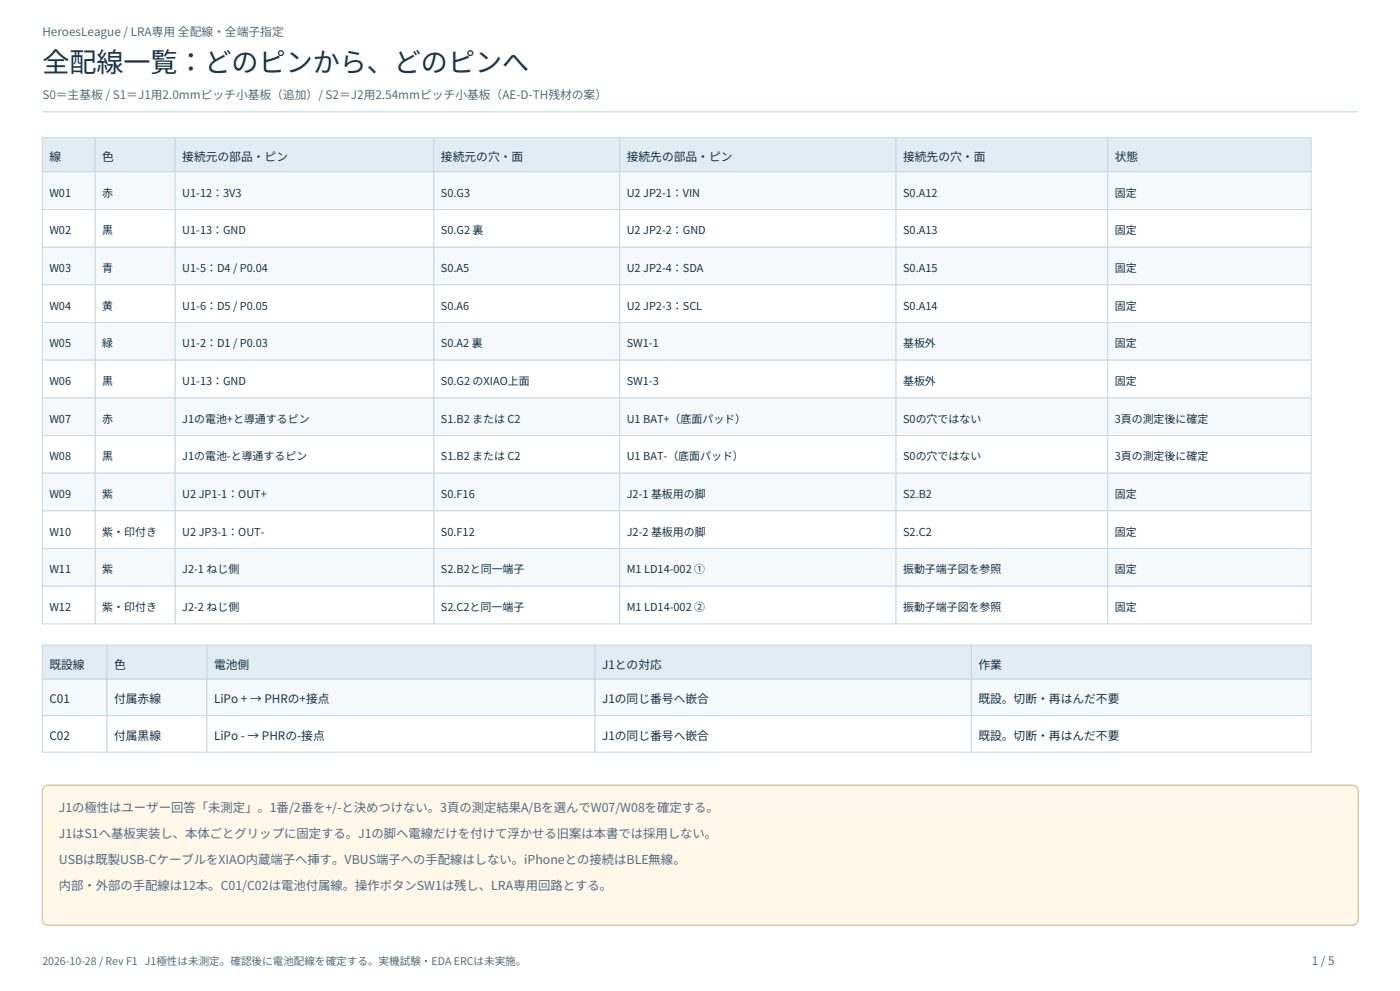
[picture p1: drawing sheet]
<svg xmlns="http://www.w3.org/2000/svg" width="420mm" height="297mm" viewBox="0 0 420 297" stroke-linecap="round" stroke-linejoin="round" font-family="sans-serif">
<path d="M12.7 33.5h394.6" fill="none" stroke="#c9d8e2" stroke-width=".35"/>
<g fill="#e1ecf3" stroke="#c9d8e2" stroke-width=".3">
<path d="M12.7 41.3h15.9v10.2h-15.9z" fill-rule="evenodd"/>
<path d="M28.6 41.3h24v10.2h-24z" fill-rule="evenodd"/>
<path d="M52.6 41.3h77.6v10.2h-77.6z" fill-rule="evenodd"/>
<path d="M130.2 41.3h55.7v10.2h-55.7z" fill-rule="evenodd"/>
<path d="M185.9 41.3h82.9v10.2h-82.9z" fill-rule="evenodd"/>
<path d="M268.8 41.3h63.5v10.2h-63.5z" fill-rule="evenodd"/>
<path d="M332.3 41.3h61v10.2h-61z" fill-rule="evenodd"/>
</g>
<g fill="#f6f9fb" stroke="#c9d8e2" stroke-width=".3">
<path d="M12.7 51.5h15.9v11.3h-15.9z" fill-rule="evenodd"/>
<path d="M28.6 51.5h24v11.3h-24z" fill-rule="evenodd"/>
<path d="M52.6 51.5h77.6v11.3h-77.6z" fill-rule="evenodd"/>
<path d="M130.2 51.5h55.7v11.3h-55.7z" fill-rule="evenodd"/>
<path d="M185.9 51.5h82.9v11.3h-82.9z" fill-rule="evenodd"/>
<path d="M268.8 51.5h63.5v11.3h-63.5z" fill-rule="evenodd"/>
<path d="M332.3 51.5h61v11.3h-61z" fill-rule="evenodd"/>
</g>
<g fill="#fff" stroke="#c9d8e2" stroke-width=".3">
<path d="M12.7 62.8h15.9v11.3h-15.9z" fill-rule="evenodd"/>
<path d="M28.6 62.8h24v11.3h-24z" fill-rule="evenodd"/>
<path d="M52.6 62.8h77.6v11.3h-77.6z" fill-rule="evenodd"/>
<path d="M130.2 62.8h55.7v11.3h-55.7z" fill-rule="evenodd"/>
<path d="M185.9 62.8h82.9v11.3h-82.9z" fill-rule="evenodd"/>
<path d="M268.8 62.8h63.5v11.3h-63.5z" fill-rule="evenodd"/>
<path d="M332.3 62.8h61v11.3h-61z" fill-rule="evenodd"/>
</g>
<g fill="#f6f9fb" stroke="#c9d8e2" stroke-width=".3">
<path d="M12.7 74.1h15.9v11.3h-15.9z" fill-rule="evenodd"/>
<path d="M28.6 74.1h24v11.3h-24z" fill-rule="evenodd"/>
<path d="M52.6 74.1h77.6v11.3h-77.6z" fill-rule="evenodd"/>
<path d="M130.2 74.1h55.7v11.3h-55.7z" fill-rule="evenodd"/>
<path d="M185.9 74.1h82.9v11.3h-82.9z" fill-rule="evenodd"/>
<path d="M268.8 74.1h63.5v11.3h-63.5z" fill-rule="evenodd"/>
<path d="M332.3 74.1h61v11.3h-61z" fill-rule="evenodd"/>
</g>
<g fill="#fff" stroke="#c9d8e2" stroke-width=".3">
<path d="M12.7 85.4h15.9v11.3h-15.9z" fill-rule="evenodd"/>
<path d="M28.6 85.4h24v11.3h-24z" fill-rule="evenodd"/>
<path d="M52.6 85.4h77.6v11.3h-77.6z" fill-rule="evenodd"/>
<path d="M130.2 85.4h55.7v11.3h-55.7z" fill-rule="evenodd"/>
<path d="M185.9 85.4h82.9v11.3h-82.9z" fill-rule="evenodd"/>
<path d="M268.8 85.4h63.5v11.3h-63.5z" fill-rule="evenodd"/>
<path d="M332.3 85.4h61v11.3h-61z" fill-rule="evenodd"/>
</g>
<g fill="#f6f9fb" stroke="#c9d8e2" stroke-width=".3">
<path d="M12.7 96.7h15.9v11.2h-15.9z" fill-rule="evenodd"/>
<path d="M28.6 96.7h24v11.2h-24z" fill-rule="evenodd"/>
<path d="M52.6 96.7h77.6v11.2h-77.6z" fill-rule="evenodd"/>
<path d="M130.2 96.7h55.7v11.2h-55.7z" fill-rule="evenodd"/>
<path d="M185.9 96.7h82.9v11.2h-82.9z" fill-rule="evenodd"/>
<path d="M268.8 96.7h63.5v11.2h-63.5z" fill-rule="evenodd"/>
<path d="M332.3 96.7h61v11.2h-61z" fill-rule="evenodd"/>
</g>
<g fill="#fff" stroke="#c9d8e2" stroke-width=".3">
<path d="M12.7 107.9h15.9v11.3h-15.9z" fill-rule="evenodd"/>
<path d="M28.6 107.9h24v11.3h-24z" fill-rule="evenodd"/>
<path d="M52.6 107.9h77.6v11.3h-77.6z" fill-rule="evenodd"/>
<path d="M130.2 107.9h55.7v11.3h-55.7z" fill-rule="evenodd"/>
<path d="M185.9 107.9h82.9v11.3h-82.9z" fill-rule="evenodd"/>
<path d="M268.8 107.9h63.5v11.3h-63.5z" fill-rule="evenodd"/>
<path d="M332.3 107.9h61v11.3h-61z" fill-rule="evenodd"/>
</g>
<g fill="#f6f9fb" stroke="#c9d8e2" stroke-width=".3">
<path d="M12.7 119.2h15.9v11.3h-15.9z" fill-rule="evenodd"/>
<path d="M28.6 119.2h24v11.3h-24z" fill-rule="evenodd"/>
<path d="M52.6 119.2h77.6v11.3h-77.6z" fill-rule="evenodd"/>
<path d="M130.2 119.2h55.7v11.3h-55.7z" fill-rule="evenodd"/>
<path d="M185.9 119.2h82.9v11.3h-82.9z" fill-rule="evenodd"/>
<path d="M268.8 119.2h63.5v11.3h-63.5z" fill-rule="evenodd"/>
<path d="M332.3 119.2h61v11.3h-61z" fill-rule="evenodd"/>
</g>
<g fill="#fff" stroke="#c9d8e2" stroke-width=".3">
<path d="M12.7 130.5h15.9v11.3h-15.9z" fill-rule="evenodd"/>
<path d="M28.6 130.5h24v11.3h-24z" fill-rule="evenodd"/>
<path d="M52.6 130.5h77.6v11.3h-77.6z" fill-rule="evenodd"/>
<path d="M130.2 130.5h55.7v11.3h-55.7z" fill-rule="evenodd"/>
<path d="M185.9 130.5h82.9v11.3h-82.9z" fill-rule="evenodd"/>
<path d="M268.8 130.5h63.5v11.3h-63.5z" fill-rule="evenodd"/>
<path d="M332.3 130.5h61v11.3h-61z" fill-rule="evenodd"/>
</g>
<g fill="#f6f9fb" stroke="#c9d8e2" stroke-width=".3">
<path d="M12.7 141.8h15.9v11.3h-15.9z" fill-rule="evenodd"/>
<path d="M28.6 141.8h24v11.3h-24z" fill-rule="evenodd"/>
<path d="M52.6 141.8h77.6v11.3h-77.6z" fill-rule="evenodd"/>
<path d="M130.2 141.8h55.7v11.3h-55.7z" fill-rule="evenodd"/>
<path d="M185.9 141.8h82.9v11.3h-82.9z" fill-rule="evenodd"/>
<path d="M268.8 141.8h63.5v11.3h-63.5z" fill-rule="evenodd"/>
<path d="M332.3 141.8h61v11.3h-61z" fill-rule="evenodd"/>
</g>
<g fill="#fff" stroke="#c9d8e2" stroke-width=".3">
<path d="M12.7 153.1h15.9v11.3h-15.9z" fill-rule="evenodd"/>
<path d="M28.6 153.1h24v11.3h-24z" fill-rule="evenodd"/>
<path d="M52.6 153.1h77.6v11.3h-77.6z" fill-rule="evenodd"/>
<path d="M130.2 153.1h55.7v11.3h-55.7z" fill-rule="evenodd"/>
<path d="M185.9 153.1h82.9v11.3h-82.9z" fill-rule="evenodd"/>
<path d="M268.8 153.1h63.5v11.3h-63.5z" fill-rule="evenodd"/>
<path d="M332.3 153.1h61v11.3h-61z" fill-rule="evenodd"/>
</g>
<g fill="#f6f9fb" stroke="#c9d8e2" stroke-width=".3">
<path d="M12.7 164.4h15.9v11.3h-15.9z" fill-rule="evenodd"/>
<path d="M28.6 164.4h24v11.3h-24z" fill-rule="evenodd"/>
<path d="M52.6 164.4h77.6v11.3h-77.6z" fill-rule="evenodd"/>
<path d="M130.2 164.4h55.7v11.3h-55.7z" fill-rule="evenodd"/>
<path d="M185.9 164.4h82.9v11.3h-82.9z" fill-rule="evenodd"/>
<path d="M268.8 164.4h63.5v11.3h-63.5z" fill-rule="evenodd"/>
<path d="M332.3 164.4h61v11.3h-61z" fill-rule="evenodd"/>
</g>
<g fill="#fff" stroke="#c9d8e2" stroke-width=".3">
<path d="M12.7 175.7h15.9v11.3h-15.9z" fill-rule="evenodd"/>
<path d="M28.6 175.7h24v11.3h-24z" fill-rule="evenodd"/>
<path d="M52.6 175.7h77.6v11.3h-77.6z" fill-rule="evenodd"/>
<path d="M130.2 175.7h55.7v11.3h-55.7z" fill-rule="evenodd"/>
<path d="M185.9 175.7h82.9v11.3h-82.9z" fill-rule="evenodd"/>
<path d="M268.8 175.7h63.5v11.3h-63.5z" fill-rule="evenodd"/>
<path d="M332.3 175.7h61v11.3h-61z" fill-rule="evenodd"/>
</g>
<g fill="#e1ecf3" stroke="#c9d8e2" stroke-width=".3">
<path d="M12.7 193.3h19.4v10.3h-19.4z" fill-rule="evenodd"/>
<path d="M32.1 193.3h30v10.3h-30z" fill-rule="evenodd"/>
<path d="M62.1 193.3h116.4v10.3h-116.4z" fill-rule="evenodd"/>
<path d="M178.5 193.3h112.9v10.3h-112.9z" fill-rule="evenodd"/>
<path d="M291.4 193.3h101.9v10.3h-101.9z" fill-rule="evenodd"/>
</g>
<g fill="#f6f9fb" stroke="#c9d8e2" stroke-width=".3">
<path d="M12.7 203.6h19.4v10.9h-19.4z" fill-rule="evenodd"/>
<path d="M32.1 203.6h30v10.9h-30z" fill-rule="evenodd"/>
<path d="M62.1 203.6h116.4v10.9h-116.4z" fill-rule="evenodd"/>
<path d="M178.5 203.6h112.9v10.9h-112.9z" fill-rule="evenodd"/>
<path d="M291.4 203.6h101.9v10.9h-101.9z" fill-rule="evenodd"/>
</g>
<g fill="#fff" stroke="#c9d8e2" stroke-width=".3">
<path d="M12.7 214.5h19.4v10.9h-19.4z" fill-rule="evenodd"/>
<path d="M32.1 214.5h30v10.9h-30z" fill-rule="evenodd"/>
<path d="M62.1 214.5h116.4v10.9h-116.4z" fill-rule="evenodd"/>
<path d="M178.5 214.5h112.9v10.9h-112.9z" fill-rule="evenodd"/>
<path d="M291.4 214.5h101.9v10.9h-101.9z" fill-rule="evenodd"/>
</g>
<path d="M13.2 235.8l1.3-.5h391.2a1.76 1.76 0 0 1 1.8 1.8v38.4a1.76 1.76 0 0 1-1.8 1.8h-391.2a1.76 1.76 0 0 1-1.8-1.8v-38.4z" fill-rule="evenodd" fill="#fff7e8" stroke="#d6bc8a" stroke-width=".35"/>
<text font-size="8.1" fill="#183448" x="12.7" y="21.5">全配線一覧：どのピンから、どのピンへ</text>
<g font-size="3.7" fill="#556d7d">
<text x="17.6" y="243.4">J1の極性はユーザー回答「未測定」。1番/2番を+/-と決めつけない。3頁の測定結果A/Bを選んでW07/W08を確定する。</text>
<text x="17.6" y="251.2">J1はS1へ基板実装し、本体ごとグリップに固定する。J1の脚へ電線だけを付けて浮かせる旧案は本書では採用しない。</text>
<text x="17.6" y="258.9">USBは既製USB-CケーブルをXIAO内蔵端子へ挿す。VBUS端子への手配線はしない。iPhoneとの接続はBLE無線。</text>
<text x="17.6" y="266.7">内部・外部の手配線は12本。C01/C02は電池付属線。操作ボタンSW1は残し、LRA専用回路とする。</text>
</g>
<g font-size="3.5" fill="#556d7d">
<text x="12.7" y="10.9">HeroesLeague / LRA専用 全配線・全端子指定</text>
<text x="12.7" y="29.6">S0＝主基板 / S1＝J1用2.0mmピッチ小基板（追加）/ S2＝J2用2.54mmピッチ小基板（AE-D-TH残材の案）</text>
<text x="393.5" y="289.2">1 / 5</text>
</g>
<g font-size="3.5" fill="#183448">
<text x="14.8" y="48.3">線</text>
<text x="30.7" y="48.3">色</text>
<text x="54.7" y="48.3">接続元の部品・ピン</text>
<text x="132.3" y="48.3">接続元の穴・面</text>
<text x="188" y="48.3">接続先の部品・ピン</text>
<text x="270.9" y="48.3">接続先の穴・面</text>
<text x="334.4" y="48.3">状態</text>
<text x="14.8" y="200.4">既設線</text>
<text x="34.2" y="200.4">色</text>
<text x="64.2" y="200.4">電池側</text>
<text x="180.6" y="200.4">J1との対応</text>
<text x="293.5" y="200.4">作業</text>
<text x="14.8" y="210.8">C01</text>
<text x="34.2" y="210.8">付属赤線</text>
<text x="64.2" y="210.8">LiPo + → PHRの+接点</text>
<text x="180.6" y="210.8">J1の同じ番号へ嵌合</text>
<text x="293.5" y="210.8">既設。切断・再はんだ不要</text>
<text x="14.8" y="221.7">C02</text>
<text x="34.2" y="221.7">付属黒線</text>
<text x="64.2" y="221.7">LiPo - → PHRの-接点</text>
<text x="180.6" y="221.7">J1の同じ番号へ嵌合</text>
<text x="293.5" y="221.7">既設。切断・再はんだ不要</text>
</g>
<g font-size="3.3" fill="#183448">
<text x="14.8" y="59">W01</text>
<text x="30.7" y="59">赤</text>
<text x="54.7" y="59">U1-12：3V3</text>
<text x="132.3" y="59">S0.G3</text>
<text x="188" y="59">U2 JP2-1：VIN</text>
<text x="270.9" y="59">S0.A12</text>
<text x="334.4" y="59">固定</text>
<text x="14.8" y="70.2">W02</text>
<text x="30.7" y="70.2">黒</text>
<text x="54.7" y="70.2">U1-13：GND</text>
<text x="132.3" y="70.2">S0.G2 裏</text>
<text x="188" y="70.2">U2 JP2-2：GND</text>
<text x="270.9" y="70.2">S0.A13</text>
<text x="334.4" y="70.2">固定</text>
<text x="14.8" y="81.5">W03</text>
<text x="30.7" y="81.5">青</text>
<text x="54.7" y="81.5">U1-5：D4 / P0.04</text>
<text x="132.3" y="81.5">S0.A5</text>
<text x="188" y="81.5">U2 JP2-4：SDA</text>
<text x="270.9" y="81.5">S0.A15</text>
<text x="334.4" y="81.5">固定</text>
<text x="14.8" y="92.8">W04</text>
<text x="30.7" y="92.8">黄</text>
<text x="54.7" y="92.8">U1-6：D5 / P0.05</text>
<text x="132.3" y="92.8">S0.A6</text>
<text x="188" y="92.8">U2 JP2-3：SCL</text>
<text x="270.9" y="92.8">S0.A14</text>
<text x="334.4" y="92.8">固定</text>
<text x="14.8" y="104.1">W05</text>
<text x="30.7" y="104.1">緑</text>
<text x="54.7" y="104.1">U1-2：D1 / P0.03</text>
<text x="132.3" y="104.1">S0.A2 裏</text>
<text x="188" y="104.1">SW1-1</text>
<text x="270.9" y="104.1">基板外</text>
<text x="334.4" y="104.1">固定</text>
<text x="14.8" y="115.4">W06</text>
<text x="30.7" y="115.4">黒</text>
<text x="54.7" y="115.4">U1-13：GND</text>
<text x="132.3" y="115.4">S0.G2 のXIAO上面</text>
<text x="188" y="115.4">SW1-3</text>
<text x="270.9" y="115.4">基板外</text>
<text x="334.4" y="115.4">固定</text>
<text x="14.8" y="126.7">W07</text>
<text x="30.7" y="126.7">赤</text>
<text x="54.7" y="126.7">J1の電池+と導通するピン</text>
<text x="132.3" y="126.7">S1.B2 または C2</text>
<text x="188" y="126.7">U1 BAT+（底面パッド）</text>
<text x="270.9" y="126.7">S0の穴ではない</text>
<text x="334.4" y="126.7">3頁の測定後に確定</text>
<text x="14.8" y="138">W08</text>
<text x="30.7" y="138">黒</text>
<text x="54.7" y="138">J1の電池-と導通するピン</text>
<text x="132.3" y="138">S1.B2 または C2</text>
<text x="188" y="138">U1 BAT-（底面パッド）</text>
<text x="270.9" y="138">S0の穴ではない</text>
<text x="334.4" y="138">3頁の測定後に確定</text>
<text x="14.8" y="149.3">W09</text>
<text x="30.7" y="149.3">紫</text>
<text x="54.7" y="149.3">U2 JP1-1：OUT+</text>
<text x="132.3" y="149.3">S0.F16</text>
<text x="188" y="149.3">J2-1 基板用の脚</text>
<text x="270.9" y="149.3">S2.B2</text>
<text x="334.4" y="149.3">固定</text>
<text x="14.8" y="160.6">W10</text>
<text x="30.7" y="160.6">紫・印付き</text>
<text x="54.7" y="160.6">U2 JP3-1：OUT-</text>
<text x="132.3" y="160.6">S0.F12</text>
<text x="188" y="160.6">J2-2 基板用の脚</text>
<text x="270.9" y="160.6">S2.C2</text>
<text x="334.4" y="160.6">固定</text>
<text x="14.8" y="171.8">W11</text>
<text x="30.7" y="171.8">紫</text>
<text x="54.7" y="171.8">J2-1 ねじ側</text>
<text x="132.3" y="171.8">S2.B2と同一端子</text>
<text x="188" y="171.8">M1 LD14-002 ①</text>
<text x="270.9" y="171.8">振動子端子図を参照</text>
<text x="334.4" y="171.8">固定</text>
<text x="14.8" y="183.1">W12</text>
<text x="30.7" y="183.1">紫・印付き</text>
<text x="54.7" y="183.1">J2-2 ねじ側</text>
<text x="132.3" y="183.1">S2.C2と同一端子</text>
<text x="188" y="183.1">M1 LD14-002 ②</text>
<text x="270.9" y="183.1">振動子端子図を参照</text>
<text x="334.4" y="183.1">固定</text>
</g>
<text font-size="3.2" fill="#556d7d" x="12.7" y="289.2">2026-10-28 / Rev F1 J1極性は未測定。確認後に電池配線を確定する。実機試験・EDA ERCは未実施。</text>
</svg>
